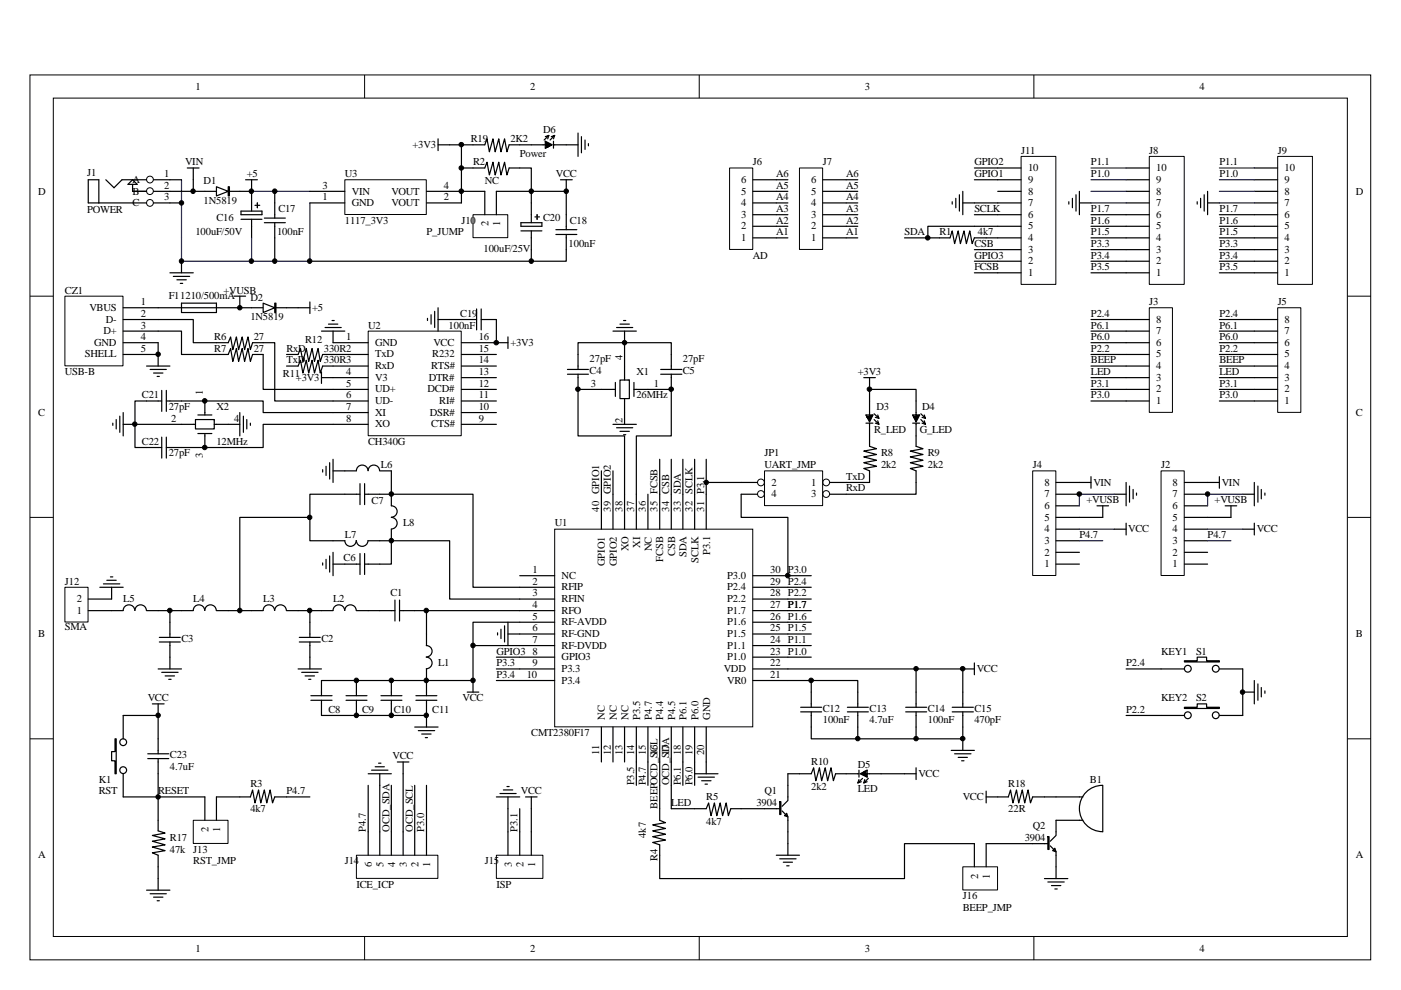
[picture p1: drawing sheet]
<svg xmlns="http://www.w3.org/2000/svg" width="297mm" height="210mm" viewBox="0 0 297 210" stroke-linecap="round" stroke-linejoin="round" font-family="sans-serif">
<g fill="none" stroke="#000" stroke-width=".21">
<path d="M6.3 15.9h284.3v187.6h-284.3zM77.3 15.9v4.9M148.3 15.9v4.9M219.2 15.9v4.9M11.3 20.8h274.4v177.8h-274.4zM6.3 62.8h5M285.7 62.8h5M6.3 109.7h5M285.7 109.7h5M6.3 156.6h5M285.7 156.6h5M77.3 198.6v5"/>
<path d="M148.3 198.6v5M219.2 198.6v5"/>
</g>
<path d="M117.6 112.2h42v41.9h-42z" fill="#fff"/>
<path d="M117.6 112.2h42v41.9h-42z" fill="none" stroke="#000" stroke-width=".21"/>
<g fill="none" stroke="#000" stroke-width=".25">
<path d="M120.3 78.3h4.5M120.3 79.3h4.5M122.6 78.3v-5.6h19.7v5.6M122.6 79.3v3.3M130 70.2h4.9M130.7 69.4h3.5M131.4 68.7h2M132.2 68h.5M132.4 70.2v10.4M140.1 78.3h4.5M140.1 79.3h4.5M142.3 79.3v3.3"/>
<path d="M68.4 99.6v.5M69.1 98.9v1.9M69.9 98.1v3.5M70.6 99.8h5M70.6 97.4v4.9M75.6 99.8a1.23 1.23 0 0 1 1.2-1.2 1.23 1.23 0 0 1 1.2 1.2M78.1 99.8a1.21 1.21 0 0 1 1.2-1.2 1.21 1.21 0 0 1 1.2 1.2M80.5 99.8h2.5v7.4a1.21 1.21 0 0 1 1.2 1.3 1.21 1.21 0 0 1-1.2 1.2M130 90h4.9M130.5 82.6h-7.9v9.8h9.8v19.8M130.5 81.1v2.9M130.7 90.7h3.5"/>
<path d="M131.4 80.6h2v3.9h-2zM131.4 91.5h2M132.2 92.2h.5M132.4 84.5v5.5M134.4 82.6h7.9v9.8h-7.4v19.8M134.4 81.1v2.9M139.9 97.4v14.8M142.3 97.4v14.8M65.7 109.7h-14.9v19.8M68.4 119.4v.4M69.1 118.6v2M69.9 117.9v3.4"/>
<path d="M70.6 119.6h5.7M70.6 117.1v5M73.1 114.6a1.21 1.21 0 0 0 1.2 1.2 1.21 1.21 0 0 0 1.2-1.2M75.6 114.6a1.23 1.23 0 0 0 1.2 1.2 1.23 1.23 0 0 0 1.2-1.2M76.3 104.8h-10.6v9.9h7.4M76.3 102.5v4.5M76.3 117.4v4.4M77.3 104.8h23v19.7h17.3M77.3 102.5v4.5M77.3 117.4v4.4M78.1 114.7h4.9M83 109.7a1.23 1.23 0 0 1 1.2 1.2 1.23 1.23 0 0 1-1.2 1.3"/>
<path d="M83 114.7v4.9h-5.7M83 114.7h12.3v12.3h22.3M83 112.2v2.5M127.5 104.8v7.4M130 104.8v7.4M137.4 104.8v7.4M144.8 104.8v7.4M147.3 104.8v7.4M149.7 104.8v7.4M23.7 129.5h2.4M26.1 129.4a1.23 1.23 0 0 1 1.2-1.2 1.23 1.23 0 0 1 1.3 1.2M28.6 129.4a1.21 1.21 0 0 1 1.2-1.2 1.21 1.21 0 0 1 1.2 1.2"/>
<path d="M31.1 129.5h9.9M33.8 135.1h4.4M33.8 136.1h4.4M36 129.5v5.6M36 136.1v5.7M41 129.4a1.21 1.21 0 0 1 1.2-1.2 1.21 1.21 0 0 1 1.2 1.2 1.23 1.23 0 0 1 1.2-1.2 1.23 1.23 0 0 1 1.2 1.2M45.9 129.5h9.9M55.8 129.4a1.21 1.21 0 0 1 1.2-1.2 1.21 1.21 0 0 1 1.2 1.2M58.3 129.4a1.23 1.23 0 0 1 1.2-1.2 1.23 1.23 0 0 1 1.2 1.2M60.7 129.5h9.9M63.5 135.1h4.4M63.5 136.1h4.4"/>
<path d="M65.7 129.5v5.6M65.7 136.1v5.7M70.6 129.4a1.23 1.23 0 0 1 1.2-1.2 1.23 1.23 0 0 1 1.3 1.2 1.23 1.23 0 0 1 1.2-1.2 1.23 1.23 0 0 1 1.2 1.2M75.6 129.5h8.1M83.7 127.2v4.5M84.7 129.5h32.9M84.7 127.2v4.5M90.4 136.9a1.21 1.21 0 0 1 1.2 1.2 1.21 1.21 0 0 1-1.2 1.2M90.4 139.3a1.23 1.23 0 0 1 1.2 1.3 1.23 1.23 0 0 1-1.2 1.2M90.4 129.5v7.4M100.3 136.9v7.4h-32.1v3.2M105.5 134.2v.4"/>
<path d="M106.2 133.4v2M107 132.7v3.4M107.7 134.4h9.9M107.7 131.9v5M110.2 122.1h7.4M110.2 139.3h7.4M117.6 131.9h-17.3v5h17.3M159.6 122.1h7.4M159.6 124.5h7.4M159.6 127h7.4M159.6 129.5h7.4M159.6 131.9h7.4"/>
<path d="M159.6 134.4h7.4M159.6 136.9h7.4M159.6 139.3h7.4M33.5 141.8h5M34.3 142.6h3.5M35 143.3h2M35.8 144h.5M63.2 141.8h5M64 142.6h3.4M64.7 143.3h2M65.4 144h.5M65.9 148.5h4.5"/>
<path d="M65.9 147.5h4.5M68.2 148.5v3.2h22.2M73.4 148.5h4.4M73.4 147.5h4.4M75.6 144.3v3.2M75.6 148.5v3.2M80.8 148.5h4.4M80.8 147.5h4.4M83 144.3v3.2M83 148.5v3.2M87.9 154.1h5M88.2 148.5h4.4"/>
<path d="M88.2 147.5h4.4M88.7 154.9h3.5M89.4 155.6h2M90.2 156.4h.4M90.4 141.8v5.7M90.4 148.5v5.6M99.1 146.7h2.4M100.3 144.3v2.4M105.2 141.8h12.4M110.2 144.3h7.4M127.5 154.1v7.5M130 154.1v7.5"/>
<path d="M132.4 154.1v7.5M134.9 154.1v12.4M137.4 154.1v7.5M139.9 154.1v7.5M142.3 154.1v7.5M144.8 154.1v7.5M147.3 154.1v7.5M149.7 154.1v10M159.6 144.3h22.3v5.7M159.6 141.8h44.5v8.2M169.8 150.9h4.4M169.8 150h4.4"/>
<path d="M172 150.9v5.7h32.1v-5.7M172 144.3v5.7M179.7 150.9h4.4M179.7 150h4.4M181.9 150.9v5.7M192 150.9h4.5M192 150h4.5M194.2 141.8v8.2M194.2 150.9v5.7M201.7 159.1h4.9M201.9 150.9h4.5M201.9 150h4.5"/>
<path d="M202.4 159.8h3.5M204.1 141.8h2.5M204.1 156.6v2.5M206.6 140.6v2.5M147.3 164.1h4.9M148 164.8h3.5M148.8 165.5h1.9M149.5 166.3h.5M203.2 160.6h1.9M203.9 161.3h.5"/>
</g>
<path d="M78.1 70.2h19.7v22.2h-19.7z" fill="#fff"/>
<path d="M78.1 70.2h19.7v22.2h-19.7z" fill="none" stroke="#000" stroke-width=".21"/>
<g fill="none" stroke="#000" stroke-width=".25">
<path d="M70.6 72.7h7.5M70.6 75.2h7.5M70.6 77.6h7.5M97.8 72.7h7.4M97.8 75.2h7.4M97.8 77.6h7.4M23.9 89.7v.5M24.6 89v1.9M25.4 88.2v3.5M26.1 90h15.3M26.1 87.5v4.9M34.3 85h-5.7v9.9h5.7"/>
<path d="M34.3 82.8v4.4M34.3 92.7v4.4M35.3 85h20.5v2.5h22.3M35.3 82.8v4.4M35.3 92.7v4.4M41.4 89h4v1.9h-4zM42 88h2.9M42 91.9h2.9M43.4 85v3M43.4 91.9v3M45.4 90h5.4M50.8 87.5v4.9"/>
<path d="M51.6 88.2v3.5M52.3 89v1.9M53.1 89.7v.5M70.6 80.1h7.5M70.6 82.6h7.5M70.6 85h7.5M78.1 90h-22.3v4.9h-20.5M97.8 80.1h7.4M97.8 82.6h7.4M97.8 85h7.4M97.8 87.5h7.4M97.8 90h7.4"/>
</g>
<path d="M13.8 62.8h12.3v14.8h-12.3z" fill="#fff"/>
<path d="M13.8 62.8h12.3v14.8h-12.3z" fill="none" stroke="#000" stroke-width=".21"/>
<g fill="none" stroke="#000" stroke-width=".25">
<path d="M26.1 67.7h14.9v5h7.4l.5-1.3 .5 2.7 .7-2.7 .5 2.7 .8-2.7 .5 2.7 .7-2.7 .5 2.7 .5-1.4h4.7v12.3h12.3M26.1 70.2h12.4v5h9.9l.5-1.3 .5 2.7 .7-2.7 .5 2.7 .8-2.7 .5 2.7 .7-2.7 .5 2.7 .5-1.4h2.2v7.4h14.8M26.1 65.2h24.7M26.1 72.7h7.4v4.9M26.1 75.2h7.4M31.1 77.6h4.9M31.8 78.3h3.5M32.6 79.1h1.9M33.3 79.8h.5M38.5 64.3h7.4v2h-7.4zM63.2 65.2h2.5M65.7 64v2.5"/>
<path d="M68.2 70.2h4.9M68.9 69.4h3.4M69.6 68.7h2M70.4 68h.5M70.6 70.2v2.5M90.6 67.5v.5M91.4 66.7v2M92.2 66v3.4M92.9 67.7h2.4M92.9 65.2v5M97.8 67.7h3.2M101 65.5v4.4"/>
<path d="M102 67.7h3.2M102 65.5v4.4M179.4 102.3h5M26.1 151.7v4.9M26.1 164.1v4.9"/>
</g>
<path d="M24.4 156.6h.2v7.5h-.2v-2.8h-.7v-1.9h.7z" fill-rule="evenodd" fill="#fff" stroke="#000" stroke-width=".25"/>
<g fill="none" stroke="#000" stroke-width=".25">
<path d="M26.1 151.7h7.4v8.1M31.3 159.8h4.5M32.3 149.2h2.5M33.5 149.2v2.5M31.3 160.8h4.5M33.5 169v7.2l1.5 .4-2.7 .5 2.7 .8-2.7 .5 2.7 .7-2.7 .5 2.7 .8-2.7 .4 1.2 .5v7.4M33.5 160.8v8.2h-7.4M137.4 161.6v4.9M31.1 188.7h4.9M31.8 189.5h3.5M32.6 190.2h1.9M33.3 191h.5"/>
<circle cx="26.1" cy="157.4" r=".72"/>
<circle cx="26.1" cy="163.3" r=".72"/>
</g>
<path d="M75.6 181.4h17.2v4.8h-17.2z" fill="#fff"/>
<path d="M75.6 181.3h17.2v4.9h-17.2z" fill="none" stroke="#000" stroke-width=".21"/>
<g fill="none" stroke="#000" stroke-width=".25">
<path d="M33.5 169h9.9M50.8 169h2.3l.5-1.5 .5 2.7 .7-2.7 .5 2.7 .7-2.7 .6 2.7 .7-2.7 .5 2.7 .5-1.2h2.4M78.1 166.5v14.8M78.1 164.1h4.9M78.8 163.3h3.5M79.5 162.6h2M80.3 161.8h.5M80.5 164.1v17.2M83 166.5v14.8M84.2 161.6h2.5M85.5 161.6v19.7M87.9 166.5v14.8"/>
<path d="M90.4 176.4v4.9M139.9 161.6v12.3l1.2 .5-2.7 .5 2.7 .8-2.7 .5 2.7 .7-2.7 .5 2.7 .7-2.7 .5 1.5 .5v2.2M142.3 161.6v9.9M147.3 171.5h2.4l.5-1.3 .5 2.7 .8-2.7 .5 2.7 .7-2.7 .5 2.7 .8-2.7 .4 2.7 .5-1.4h2.2"/>
</g>
<path d="M243.7 65.3h4.9v22.1h-4.9z" fill="#fff"/>
<path d="M243.7 65.2h4.9v22.2h-4.9z" fill="none" stroke="#000" stroke-width=".21"/>
<path d="M238.8 77.6h4.9M238.8 75.2h4.9M238.8 72.7h4.9M238.8 70.2h4.9M238.8 67.7h4.9M238.8 85h4.9M238.8 82.6h4.9M238.8 80.1h4.9" fill="none" stroke="#000" stroke-width=".25"/>
<path d="M243.7 33.2h7.4v27.1h-7.4z" fill="#fff"/>
<path d="M243.7 33.2h7.4v27.1h-7.4z" fill="none" stroke="#000" stroke-width=".21"/>
<g fill="none" stroke="#000" stroke-width=".25">
<path d="M238.8 38.1h4.9M238.8 35.6h4.9M226.6 42.8v.5M227.4 42.1v1.9M228.1 41.3v3.5M228.9 43h2.4M228.9 40.6v4.9M238.8 57.8h4.9M238.8 55.4h4.9M238.8 52.9h4.9M238.8 50.4h4.9M238.8 48h4.9"/>
<path d="M238.8 45.5h4.9M238.8 43h4.9M238.8 40.6h4.9"/>
</g>
<path d="M231.3 38.1h7.5M231.3 35.6h7.5M231.3 43h7.5M231.3 40.6h7.5" fill="none" stroke="#000080" stroke-width=".25"/>
<path d="M246.2 99.9h4.9v22.1h-4.9z" fill="#fff"/>
<g fill="none" stroke="#000" stroke-width=".21">
<path d="M246.2 99.8h4.9v22.2h-4.9z"/>
<circle cx="31.8" cy="38.1" r=".72"/>
<circle cx="31.8" cy="40.5" r=".72"/>
<circle cx="31.8" cy="43" r=".72"/>
</g>
<g fill="none" stroke="#000" stroke-width=".25">
<path d="M22.4 38.1l1.8 1.7 1.7-1.7h5.2M27.1 39.1l1-1 1 1zM28.1 39.1v1.5h3M32.6 38.1h3.4M21 43v-4.9h-2.3v4.9h12.4M32.6 40.6h3.4M32.6 43h3.4M41 40.6h12.3M251.1 119.6h4.9M251.1 117.1h4.9M251.1 114.7h4.9M251.1 112.2h4.9"/>
<path d="M251.1 109.7h4.9M251.1 107.2h4.9M251.1 104.8h4.9M251.1 102.3h7.4M258.5 101.1v2.4M263.5 104.8h2.4M265.9 102.3v4.9M266.7 103.1v3.4M267.4 103.8v2M268.2 104.5v.5"/>
</g>
<path d="M256 114.7h5M256 112.2h7.5M263.5 104.8h-7.5v2.4" fill="none" stroke="#000080" stroke-width=".25"/>
<g fill="#fff" stroke="#000" stroke-width=".25">
<path d="M48.4 39.6h.2v1.9h-.2z" fill-rule="evenodd"/>
<path d="M45.9 39.6l2.5 1-2.5 .9z" fill-rule="evenodd"/>
</g>
<path d="M38.5 38.1v17.3h14.8M53.3 50.4v5M53.3 40.6h12.4M65.7 43v12.4h-12.4" fill="none" stroke="#000080" stroke-width=".25"/>
<g fill="none" stroke="#000" stroke-width=".25">
<path d="M36 38.1h2.5M36 40.6h5M36 43h2.5M51.1 44.8h4.4v.7h-4.4zM51.1 46.5h4.4M53.3 40.6v4.2M53.3 46.5v3.9M54.1 43.5h1M54.6 43v1M110.4 47.2h4.5v.8h-4.5zM110.4 49h4.5M112.6 43v4.2"/>
<path d="M112.6 49v3.9M113.4 46h1M113.9 45.5v1"/>
</g>
<path d="M73.2 38.2h17.2v7.3h-17.2z" fill="#fff"/>
<path d="M73.1 38.1h17.3v7.4h-17.3z" fill="none" stroke="#000" stroke-width=".21"/>
<path d="M65.7 43h7.4M65.7 40.6h7.4M90.4 43h7.4M90.4 40.6h7.4M50.8 65.2h12.4" fill="none" stroke="#000" stroke-width=".25"/>
<g fill="#fff" stroke="#000" stroke-width=".25">
<path d="M58.3 64.3h.2v2h-.2z" fill-rule="evenodd"/>
<path d="M55.8 64.3l2.5 .9-2.5 1.1z" fill-rule="evenodd"/>
</g>
<g fill="none" stroke="#000" stroke-width=".25">
<path d="M52.1 38.1h2.5M53.3 38.1v2.5M36 57.8h5M36.7 58.6h3.5M37.5 59.3h2M38.5 55.4v2.4M56 47.2h4.5M56 46.2h4.5M58.3 40.6v5.6M58.3 47.2v8.2M199.2 50.4h2.2l.5-1.4 .5 2.7 .8-2.7 .4 2.7 .8-2.7 .5 2.7 .7-2.7 .5 2.7 .5-1.3h2.5M231.3 57.8h7.5"/>
<path d="M231.3 45.5h7.5M231.3 48h7.5M231.3 50.4h7.5M231.3 52.9h7.5M231.3 55.4h7.5M38.2 60.1h.5M95.3 67.7h2.5M231.3 67.7h7.5M231.3 70.2h7.5M231.3 72.7h7.5M231.3 75.2h7.5M231.3 77.6h7.5"/>
<path d="M127.5 99.8v5M130 99.8v5M144.8 97.4v7.4M147.3 97.4v7.4M231.3 85h7.5M231.3 82.6h7.5M231.3 80.1h7.5M105.2 139.3h5M167 124.5h5M167 127h5M167 139.3h5M167 136.9h5"/>
<path d="M167 129.5h5M167 131.9h5M167 134.4h5M105.2 144.3h5M142.3 171.5h5M144.8 161.6v4.9M147.3 161.6v4.9M167 164.1h5l.5-1.3 .5 2.7 .7-2.7 .5 2.7 .8-2.7 .5 2.7 .7-2.7 .5 2.7 .5-1.4h4.9M167 178.9v2.4M182.1 163.3v1.5M182.1 165.3l-.2 .7M182.4 164.1l1.5-.8v1.5z"/>
<path d="M182.9 165l-1 1 .7-.3M183.3 165.3l-.2 .7M183.6 163.5v1M183.6 164.1l.3 .7M183.9 163.3l-1.3 .8 1 .4-.3-1-.4 .6 .4-.6v.8l-.4-.2 .4-.3-.2 .3M183.9 164.1h10.3M184.1 165l-1 1 .8-.3M194.2 162.8v2.5M139.9 181.3v5h17.2M164.6 181.3h4.9M165.3 182.1h3.5M166.1 182.8h1.9"/>
<path d="M166.8 183.6h.5"/>
</g>
<path d="M270.9 33.2h7.4v27.1h-7.4z" fill="#fff"/>
<path d="M270.9 33.2h7.4v27.1h-7.4z" fill="none" stroke="#000" stroke-width=".21"/>
<g fill="none" stroke="#000" stroke-width=".25">
<path d="M265.9 38.1h5M265.9 35.6h5M253.8 42.8v.5M254.6 42.1v1.9M255.3 41.3v3.5M256 43h2.5M256 40.6v4.9M258.5 57.8h12.4M258.5 55.4h12.4M258.5 52.9h12.4M258.5 50.4h12.4M258.5 48h12.4"/>
<path d="M258.5 45.5h12.4M265.9 43h5M265.9 40.6h5"/>
</g>
<path d="M258.5 38.1h7.4M258.5 35.6h7.4M258.5 43h7.4M258.5 40.6h7.4" fill="none" stroke="#000080" stroke-width=".25"/>
<path d="M270.9 65.3h4.9v22.1h-4.9z" fill="#fff"/>
<path d="M270.9 65.2h4.9v22.2h-4.9z" fill="none" stroke="#000" stroke-width=".21"/>
<path d="M258.5 77.6h12.4M258.5 75.2h12.4M258.5 72.7h12.4M258.5 70.2h12.4M258.5 67.7h12.4M258.5 85h12.4M258.5 82.6h12.4M258.5 80.1h12.4" fill="none" stroke="#000" stroke-width=".25"/>
<path d="M219 99.9h4.9v22.1h-4.9z" fill="#fff"/>
<path d="M218.9 99.8h5v22.2h-5z" fill="none" stroke="#000" stroke-width=".21"/>
<g fill="none" stroke="#000" stroke-width=".25">
<path d="M39.7 35.6h2.5M41 35.6v5M118.8 38.1h2.5M120.1 38.1v2.5M49.6 62.8h2.5M50.8 62.8v2.4M223.9 119.6h5M223.9 117.1h5M223.9 114.7h5M223.9 112.2h5M223.9 107.2h5M223.9 104.8h5"/>
<path d="M223.9 102.3h7.4M231.3 101.1v2.4M232.6 107.2h2.4M233.8 107.2v2.5h-9.9M236.3 112.2h2.5M236.3 104.8h2.5M238.8 102.3v4.9M238.8 110.9v2.5M239.5 103.1v3.4M240.2 103.8v2M241 104.5v.5M259.8 107.2h2.4"/>
<path d="M261 107.2v2.5h-5M263.5 112.2h2.4M265.9 110.9v2.5"/>
</g>
<path d="M228.9 114.7h4.9M228.9 112.2h7.4M236.3 104.8h-7.4v2.4" fill="none" stroke="#000080" stroke-width=".25"/>
<path d="M216.5 33.2h7.4v27.1h-7.4z" fill="#fff"/>
<path d="M216.5 33.2h7.4v27.1h-7.4z" fill="none" stroke="#000" stroke-width=".21"/>
<g fill="none" stroke="#000" stroke-width=".25">
<path d="M211.5 38.1h5M211.5 35.6h5M211.5 57.8h5M211.5 55.4h5M211.5 52.9h5M211.5 50.4h5M211.5 48h5M211.5 45.5h5M211.5 43h5M211.5 40.6h5M149.7 97.4v7.4M167 122.1h5"/>
<path d="M90.4 166.5v9.9"/>
</g>
<path d="M41 174h7.3v4.8h-7.3z" fill="#fff"/>
<path d="M41 173.9h7.3v4.9h-7.3z" fill="none" stroke="#000" stroke-width=".21"/>
<g fill="none" stroke="#000" stroke-width=".25">
<path d="M206.6 35.6h4.9M206.6 38.1h4.9M112.6 52.9v2.5h-46.9M112.6 40.6v2.4M120.1 52.9v2.5h-7.5M120.1 40.6v4.9M191.8 50.4h4.9M201.9 42.8v.5M202.6 42.1v1.9M203.4 41.3v3.5M204.1 40.6v4.9M204.1 43h7.4"/>
<path d="M206.6 45.5h4.9M206.6 52.9h4.9M206.6 55.4h4.9M206.6 57.8h4.9M209.1 50.4h2.4M211.5 48h-14.8v2.4h2.5M105.2 67.7v5M183.6 88h1.5l-.7 1.5zM183.6 88l.8 1.2 .5-1-1 .3 .5 .5-.5-.5h.7l-.2 .5-.3-.5 .3 .2M183.6 89.7h1.5M183.9 88.2h1M184.4 89.7v4.9l1.4 .5-2.7 .5 2.7 .8-2.7 .5 2.7 .7-2.7 .5 2.7 .8-2.7 .4 1.3 .5v2.5"/>
<path d="M184.4 88v-5.4h9.8v5.4M185.1 88l-.7 .2M185.3 87.7l1.1 1-.3-.7M185.3 89l1.1 1-.3-.8M185.6 88.5l.8 .2M185.6 89.7l.8 .3M193.5 88h1.5l-.8 1.5zM193.5 88l.7 1.2 .5-1-.9 .3 .4 .5-.4-.5h.7l-.3 .5-.2-.5 .2 .2M193.5 89.7h1.5M193.8 88.2h.9M194.2 89.7v4.9l1.5 .5-2.7 .5 2.7 .8-2.7 .5 2.7 .7-2.7 .5 2.7 .8-2.7 .4 1.2 .5v5h-14.8M195 88l-.8 .2"/>
<path d="M195.2 87.7l1 1-.2-.7M195.2 89l1 1-.2-.8M195.5 88.5l.7 .2M195.5 89.7l.7 .3M43.4 169v4.9M50.8 169h-4.9v4.9M60.7 169h5"/>
</g>
<g fill="#000" stroke="#000" stroke-width=".21">
<circle cx="38.5" cy="43" r=".47"/>
<circle cx="53.3" cy="55.4" r=".48"/>
<circle cx="58.2" cy="40.5" r=".48"/>
<circle cx="58.2" cy="55.4" r=".48"/>
</g>
<path d="M105.3 181.4h9.8v4.8h-9.8z" fill="#fff"/>
<path d="M105.2 181.3h9.9v4.9h-9.9z" fill="none" stroke="#000" stroke-width=".21"/>
<g fill="none" stroke="#000" stroke-width=".25">
<path d="M92.9 29.4v2.5M92.9 30.7h2.4M112.6 40.6h7.5M68.2 78.8v2.5M105.2 72.7h2.5M107.7 71.4v2.5M68.2 80.1h2.4M105.2 169h5M106 168.2h3.4M106.7 167.5h2M107.5 166.8h.4M107.7 169v12.3"/>
<path d="M110.2 171.5v9.8M111.4 169h2.5M112.6 169v12.3"/>
</g>
<path d="M100.3 45.6h7.4v4.8h-7.4z" fill="#fff"/>
<path d="M100.3 45.5h7.4v4.9h-7.4z" fill="none" stroke="#000" stroke-width=".21"/>
<path d="M97.8 43v-7.4h5l.5-1.2 .5 2.7 .7-2.7 .5 2.7 .7-2.7 .5 2.7 .8-2.7 .5 2.7 .4-1.5h4.7v5h-7.4v4.9M97.8 40.6h5v4.9" fill="none" stroke="#000" stroke-width=".25"/>
<g fill="#000" stroke="#000" stroke-width=".21">
<circle cx="65.6" cy="55.4" r=".48"/>
<circle cx="112.6" cy="55.4" r=".48"/>
<circle cx="112.6" cy="40.5" r=".48"/>
</g>
<path d="M162.1 99.9h12.3v7.3h-12.3z" fill="#fff"/>
<g fill="none" stroke="#000" stroke-width=".21">
<path d="M162.1 99.8h12.3v7.4h-12.3z"/>
<circle cx="161.3" cy="104.7" r=".72"/>
<circle cx="161.3" cy="102.3" r=".72"/>
<circle cx="175.2" cy="104.7" r=".72"/>
<circle cx="175.2" cy="102.3" r=".72"/>
</g>
<path d="M183.1 80.1h2.5M184.4 80.1v2.5M149.7 102.3h10.9M160.6 104.8h-3.5v4.9h9.9v12.4M175.9 102.3h3.5M175.9 104.8h3.5" fill="none" stroke="#000" stroke-width=".25"/>
<path d="M13.8 124.6h4.9v7.3h-4.9z" fill="#fff"/>
<path d="M13.8 124.5h4.9v7.4h-4.9z" fill="none" stroke="#000" stroke-width=".21"/>
<path d="M18.7 129.5h5M21.2 124.5h4.9M21.9 123.8h3.5M22.6 123h2M23.4 122.3h.5M23.7 124.5v2.5h-5" fill="none" stroke="#000" stroke-width=".25"/>
<g fill="#000" stroke="#000" stroke-width=".21">
<circle cx="65.7" cy="109.7" r=".47"/>
<circle cx="149.7" cy="102.3" r=".47"/>
<circle cx="36" cy="129.4" r=".49"/>
<circle cx="50.8" cy="129.4" r=".48"/>
<circle cx="65.6" cy="129.4" r=".48"/>
<circle cx="90.4" cy="129.4" r=".48"/>
<circle cx="100.3" cy="136.9" r=".48"/>
<circle cx="172" cy="144.3" r=".49"/>
<circle cx="181.9" cy="156.6" r=".47"/>
<circle cx="194.2" cy="156.6" r=".47"/>
<circle cx="194.2" cy="141.8" r=".47"/>
<circle cx="33.5" cy="169" r=".47"/>
</g>
<path d="M154.7 35.7h4.9v17.2h-4.9z" fill="#fff"/>
<path d="M154.7 35.6h4.9v17.3h-4.9z" fill="none" stroke="#000" stroke-width=".21"/>
<path d="M159.6 38.1h5M159.6 50.4h5M159.6 48h5M159.6 45.5h5M159.6 43h5M159.6 40.6h5" fill="none" stroke="#000" stroke-width=".25"/>
<path d="M169.5 35.7h4.9v17.2h-4.9z" fill="#fff"/>
<path d="M169.5 35.6h4.9v17.3h-4.9z" fill="none" stroke="#000" stroke-width=".21"/>
<g fill="none" stroke="#000" stroke-width=".25">
<path d="M164.6 38.1h2.4M174.5 38.1h7.4M164.6 50.4h2.4M164.6 48h2.4M164.6 45.5h2.4M164.6 43h2.4M164.6 40.6h2.4M174.5 50.4h7.4M174.5 48h7.4M174.5 45.5h7.4M174.5 43h7.4M174.5 40.6h7.4"/>
<path d="M218.9 178.9h2.5M223.9 173.9v2.5M223.9 181.3v2.5"/>
</g>
<circle cx="196.7" cy="50.4" r=".48" fill="#000" stroke="#000" stroke-width=".21"/>
<path d="M223.6 179.8l.3 .8-.7-.2z" fill-rule="evenodd" fill="#fff" stroke="#000" stroke-width=".25"/>
<g fill="none" stroke="#000" stroke-width=".25">
<path d="M209.1 169h4.7l.4-1.5 .6 2.7 .7-2.7 .5 2.7 .7-2.7 .6 2.7 .7-2.7 .5 2.7 .4-1.2h10.7M209.1 167.7v2.5M221.4 178.9h.8M222.2 177.4h.2v2.7h-.2zM222.7 179.3l1.2 1.3v.7M223.9 176.4v.7l-1.2 1.3M223.9 173.9h5.7M233.8 166.5a4.9 4.9 0 0 0-4.9 4.9 4.9 4.9 0 0 0 4.9 4.9M233.8 166.5v9.9M221.4 186.3h5M222.2 187h3.4M222.9 187.8h2"/>
<path d="M223.6 188.5h.6M223.9 183.8v2.5"/>
</g>
<path d="M204.2 183.8h7.3v4.9h-7.3z" fill="#fff"/>
<path d="M204.1 183.8h7.4v4.9h-7.4z" fill="none" stroke="#000" stroke-width=".21"/>
<path d="M162.1 171.5h2.5M167 166.5v2.5M167 173.9v2.5M218.9 178.9h-9.8v4.9M206.6 183.8v-4.9h-14.8v7.4h-34.7" fill="none" stroke="#000" stroke-width=".25"/>
<path d="M166.8 172.4l.2 .8-.7-.3z" fill-rule="evenodd" fill="#fff" stroke="#000" stroke-width=".25"/>
<g fill="none" stroke="#000" stroke-width=".25">
<path d="M117.9 49.7h4.4M117.9 48.7h4.4M120.1 45.5v3.2M120.1 49.7v3.2M246.2 141.8h4.9M258.5 141.8h5M157.1 171.5h5M164.6 171.5h.7M165.3 170h.3v2.7h-.3zM165.8 171.9l1.2 1.3v.7M167 169v.7l-1.2 1.3M167 164.1v2.4"/>
<path d="M167 176.4v2.5"/>
</g>
<path d="M251.1 140.1h2.7v-.8h2v.8h2.7v.2h-7.4z" fill-rule="evenodd" fill="#fff" stroke="#000" stroke-width=".25"/>
<g fill="none" stroke="#000" stroke-width=".25">
<path d="M246.2 151.7h4.9M258.5 151.7h5"/>
<circle cx="251.8" cy="141.8" r=".72"/>
<circle cx="257.8" cy="141.8" r=".72"/>
</g>
<path d="M251.1 150h2.7v-.8h2v.8h2.7v.2h-7.4z" fill-rule="evenodd" fill="#fff" stroke="#000" stroke-width=".25"/>
<g fill="none" stroke="#000" stroke-width=".25">
<path d="M95.3 30.7h7.5l.5-1.3 .5 2.8 .7-2.8 .5 2.8 .7-2.8 .5 2.8 .8-2.8 .5 2.8 .4-1.5h7.7M97.8 30.7v4.9M115.6 29.9l1.5 .8-1.5 .7zM115.6 29l.8-.3-1 1M115.6 29.9l.3 .8M115.9 30.2v1M116.4 30.7l-.3 .2 .5-.2-.5-.2v.7l.5-.5-.5 .5-.2-1 1 .5-1.3 .7M116.4 28.7l-.3 .7M116.9 29l.7-.3-1 1M117.3 30.7h5.3M117.3 29.9v1.5M117.6 28.7l-.3 .7"/>
<path d="M122.6 28.2v5M123.3 29v3.4M124 29.7v2M124.8 30.5v.4M60.7 75.2h2.5l.5-1.3 .5 2.7 .7-2.7 .5 2.7 .8-2.7 .5 2.7 .7-2.7 .5 2.7 .5-1.4h2.2M60.7 77.6h2.5l.5-1.2 .5 2.7 .7-2.7 .5 2.7 .8-2.7 .5 2.7 .7-2.7 .5 2.7 .5-1.5h2.2M238.8 151.7h7.4M238.8 141.8h7.4M263.5 141.8v9.9M263.5 146.7h2.4M265.9 144.3v4.9M266.7 145v3.5"/>
<path d="M267.4 145.8v2M268.2 146.5v.5"/>
<circle cx="251.8" cy="151.6" r=".72"/>
<circle cx="257.8" cy="151.6" r=".72"/>
</g>
<g fill="#000" stroke="#000" stroke-width=".21">
<circle cx="97.8" cy="30.7" r=".48"/>
<circle cx="97.8" cy="35.6" r=".48"/>
<circle cx="38.5" cy="55.4" r=".48"/>
<circle cx="40.9" cy="40.5" r=".48"/>
<circle cx="53.3" cy="40.5" r=".48"/>
<circle cx="97.8" cy="40.5" r=".49"/>
<circle cx="120" cy="40.5" r=".48"/>
<circle cx="33.5" cy="75.1" r=".47"/>
<circle cx="50.8" cy="65.2" r=".47"/>
<circle cx="105.2" cy="72.7" r=".48"/>
<circle cx="132.4" cy="72.7" r=".47"/>
<circle cx="28.6" cy="89.9" r=".47"/>
<circle cx="43.4" cy="85" r=".49"/>
<circle cx="43.4" cy="94.9" r=".48"/>
<circle cx="122.5" cy="82.5" r=".48"/>
<circle cx="142.3" cy="82.5" r=".48"/>
<circle cx="184.3" cy="82.5" r=".48"/>
<circle cx="83" cy="114.6" r=".48"/>
<circle cx="83" cy="104.7" r=".47"/>
<circle cx="228.8" cy="104.7" r=".48"/>
<circle cx="256" cy="104.7" r=".47"/>
<circle cx="167" cy="122" r=".49"/>
<circle cx="33.5" cy="151.7" r=".48"/>
<circle cx="75.6" cy="144.3" r=".48"/>
<circle cx="75.6" cy="151.7" r=".48"/>
<circle cx="83" cy="144.3" r=".48"/>
<circle cx="83" cy="151.7" r=".48"/>
<circle cx="90.4" cy="144.3" r=".48"/>
<circle cx="90.4" cy="151.7" r=".48"/>
<circle cx="100.3" cy="144.3" r=".48"/>
<circle cx="204.1" cy="141.8" r=".48"/>
<circle cx="204.1" cy="156.6" r=".48"/>
<circle cx="263.4" cy="146.7" r=".47"/>
</g>
<g font-size="2.2">
<text x="41.4" y="19">1</text>
<text x="112.4" y="19">2</text>
<text x="183.3" y="19">3</text>
<text x="254.3" y="19">4</text>
<text x="115.1" y="28.2">D6</text>
<text x="39.2" y="35.1">VIN</text>
<text x="87.5" y="31.3">+3V3</text>
<text x="99.8" y="30.1">R19</text>
<text x="100.3" y="35.1">R2</text>
<text x="108.2" y="30.1">2K2</text>
<text x="110.2" y="33.3">Power</text>
<text x="159.6" y="35.1">J6</text>
<text x="174.5" y="35.1">J7</text>
<text x="206.6" y="35.1">GPIO2</text>
<text x="216.5" y="32.6">J11</text>
<text x="231.3" y="35.1">P1.1</text>
<text x="243.7" y="32.6">J8</text>
<text x="258.5" y="35.1">P1.1</text>
<text x="270.9" y="32.6">J9</text>
<text x="8.1" y="41.2">D</text>
<text x="18.5" y="37.3">J1</text>
<text x="28.1" y="38.7">A</text>
<text x="28.1" y="41.2">B</text>
<text x="34.8" y="37.5">1</text>
<text x="34.8" y="40">2</text>
<text x="43.2" y="39">D1</text>
<text x="52.3" y="37.5">+5</text>
<text x="68.4" y="40">3</text>
<text x="73.1" y="37.5">U3</text>
<text x="74.6" y="41.2">VIN</text>
<text x="83" y="41.2">VOUT</text>
<text x="94.1" y="40">4</text>
<text x="102.8" y="39">NC</text>
<text x="117.9" y="37.5">VCC</text>
<text x="157.1" y="41.2">5</text>
<text x="157.1" y="38.7">6</text>
<text x="164.6" y="40">A5</text>
<text x="164.6" y="37.5">A6</text>
<text x="172" y="41.2">5</text>
<text x="172" y="38.7">6</text>
<text x="179.4" y="40">A5</text>
<text x="179.4" y="37.5">A6</text>
<text x="206.6" y="37.5">GPIO1</text>
<text x="218" y="41.2">8</text>
<text x="218" y="38.7">9</text>
<text x="218" y="36.3">10</text>
<text x="231.3" y="37.5">P1.0</text>
<text x="245.2" y="41.2">8</text>
<text x="245.2" y="38.7">9</text>
<text x="245.2" y="36.3">10</text>
<text x="258.5" y="37.5">P1.0</text>
<text x="272.4" y="41.2">8</text>
<text x="272.4" y="38.7">9</text>
<text x="272.4" y="36.3">10</text>
<text x="287.4" y="41.2">D</text>
<text x="18.5" y="45.2">POWER</text>
<text x="28.1" y="43.7">C</text>
<text x="34.8" y="42.5">3</text>
<text x="43.2" y="43.2">1N5819</text>
<text x="45.9" y="46.9">C16</text>
<text x="59" y="44.9">C17</text>
<text x="68.4" y="42.5">1</text>
<text x="73.1" y="47.4">1117_3V3</text>
<text x="74.6" y="43.7">GND</text>
<text x="83" y="43.7">VOUT</text>
<text x="94.1" y="42.5">2</text>
<text x="97.8" y="47.4">J10</text>
<text x="103.5" y="48" transform="rotate(-90 103.5 48)">2</text>
<text x="106" y="48" transform="rotate(-90 106 48)">1</text>
<text x="115.1" y="46.9">C20</text>
<text x="120.8" y="47.4">C18</text>
<text x="157.1" y="46.2">3</text>
<text x="157.1" y="43.7">4</text>
<text x="164.6" y="47.4">A2</text>
<text x="164.6" y="44.9">A3</text>
<text x="164.6" y="42.5">A4</text>
<text x="172" y="46.2">3</text>
<text x="172" y="43.7">4</text>
<text x="179.4" y="47.4">A2</text>
<text x="179.4" y="44.9">A3</text>
<text x="179.4" y="42.5">A4</text>
<text x="206.6" y="44.9">SCLK</text>
<text x="218" y="46.2">6</text>
<text x="218" y="43.7">7</text>
<text x="231.3" y="44.9">P1.7</text>
<text x="231.3" y="47.4">P1.6</text>
<text x="245.2" y="46.2">6</text>
<text x="245.2" y="43.7">7</text>
<text x="258.5" y="44.9">P1.7</text>
<text x="258.5" y="47.4">P1.6</text>
<text x="272.4" y="46.2">6</text>
<text x="272.4" y="43.7">7</text>
<text x="41.4" y="49.9">100uF/50V</text>
<text x="58.8" y="49.9">100nF</text>
<text x="90.4" y="49.9">P_JUMP</text>
<text x="102.5" y="53.4">100uF/25V</text>
<text x="120.6" y="52.3">100nF</text>
<text x="157.1" y="51.1">1</text>
<text x="157.1" y="48.7">2</text>
<text x="164.6" y="49.9">A1</text>
<text x="172" y="51.1">1</text>
<text x="172" y="48.7">2</text>
<text x="179.4" y="49.9">A1</text>
<text x="191.8" y="49.9">SDA</text>
<text x="199.2" y="49.9">R1</text>
<text x="206.6" y="52.3">CSB</text>
<text x="207.3" y="49.9">4k7</text>
<text x="218" y="53.6">3</text>
<text x="218" y="51.1">4</text>
<text x="218" y="48.7">5</text>
<text x="231.3" y="49.9">P1.5</text>
<text x="231.3" y="52.3">P3.3</text>
<text x="245.2" y="53.6">3</text>
<text x="245.2" y="51.1">4</text>
<text x="245.2" y="48.7">5</text>
<text x="258.5" y="49.9">P1.5</text>
<text x="258.5" y="52.3">P3.3</text>
<text x="272.4" y="53.6">3</text>
<text x="272.4" y="51.1">4</text>
<text x="272.4" y="48.7">5</text>
<text x="159.6" y="54.8">AD</text>
<text x="206.6" y="57.3">FCSB</text>
<text x="206.6" y="54.8">GPIO3</text>
<text x="218" y="58.5">1</text>
<text x="218" y="56.1">2</text>
<text x="231.3" y="54.8">P3.4</text>
<text x="231.3" y="57.3">P3.5</text>
<text x="245.2" y="58.5">1</text>
<text x="245.2" y="56.1">2</text>
<text x="258.5" y="57.3">P3.5</text>
<text x="258.5" y="54.8">P3.4</text>
<text x="272.4" y="58.5">1</text>
<text x="272.4" y="56.1">2</text>
<text x="13.8" y="62.2">CZ1</text>
<text x="19" y="65.9">VBUS</text>
<text x="29.8" y="64.7">1</text>
<text x="35.8" y="63.5">F11210/500mA</text>
<text x="47.4" y="62.2">+VUSB</text>
<text x="53.1" y="63.7">D2</text>
<text x="66.2" y="65.9">+5</text>
<text x="243.7" y="64.7">J3</text>
<text x="270.9" y="64.7">J5</text>
<text x="21.9" y="70.9">D+</text>
<text x="22.4" y="68.4">D-</text>
<text x="29.8" y="67.2">2</text>
<text x="29.8" y="69.7">3</text>
<text x="53.1" y="67.9">1N5819</text>
<text x="78.1" y="69.7">U2</text>
<text x="95.1" y="69.7">100nF</text>
<text x="97.6" y="67.2">C19</text>
<text x="231.3" y="69.7">P6.1</text>
<text x="231.3" y="67.2">P2.4</text>
<text x="245.2" y="70.9">7</text>
<text x="245.2" y="68.4">8</text>
<text x="258.5" y="69.7">P6.1</text>
<text x="258.5" y="67.2">P2.4</text>
<text x="272.4" y="70.9">7</text>
<text x="272.4" y="68.4">8</text>
<text x="18" y="75.8">SHELL</text>
<text x="19.9" y="73.3">GND</text>
<text x="29.8" y="72.1">4</text>
<text x="29.8" y="74.6">5</text>
<text x="45.4" y="72.1">R6</text>
<text x="45.4" y="74.6">R7</text>
<text x="53.8" y="72.1">27</text>
<text x="53.8" y="74.6">27</text>
<text x="60.7" y="77.1">TxD</text>
<text x="60.7" y="74.6">RxD</text>
<text x="64.7" y="72.8">R12</text>
<text x="68.7" y="74.6">330R2</text>
<text x="68.7" y="77.1">330R3</text>
<text x="73.4" y="72.1">1</text>
<text x="79.5" y="73.3">GND</text>
<text x="79.5" y="75.8">TxD</text>
<text x="91.7" y="75.8">R232</text>
<text x="91.9" y="73.3">VCC</text>
<text x="101.5" y="77.1">14</text>
<text x="101.5" y="74.6">15</text>
<text x="101.5" y="72.1">16</text>
<text x="108.2" y="73.3">+3V3</text>
<text x="125" y="76.8">27pF</text>
<text x="132" y="76.4" transform="rotate(-90 132 76.4)">4</text>
<text x="144.8" y="76.8">27pF</text>
<text x="231.3" y="72.1">P6.0</text>
<text x="231.3" y="77.1">BEEP</text>
<text x="231.3" y="74.6">P2.2</text>
<text x="245.2" y="75.8">5</text>
<text x="245.2" y="73.3">6</text>
<text x="258.5" y="72.1">P6.0</text>
<text x="258.5" y="77.1">BEEP</text>
<text x="258.5" y="74.6">P2.2</text>
<text x="272.4" y="75.8">5</text>
<text x="272.4" y="73.3">6</text>
<text x="13.8" y="79.5">USB-B</text>
<text x="43" y="83.8" transform="rotate(-90 43 83.8)">1</text>
<text x="60" y="80">R11</text>
<text x="62.7" y="80.7">+3V3</text>
<text x="73.4" y="79.5">4</text>
<text x="73.4" y="82">5</text>
<text x="79.5" y="78.3">RxD</text>
<text x="79.5" y="80.7">V3</text>
<text x="79.5" y="83.2">UD+</text>
<text x="90.6" y="83.2">DCD#</text>
<text x="90.9" y="80.7">DTR#</text>
<text x="91.4" y="78.3">RTS#</text>
<text x="101.5" y="82">12</text>
<text x="101.5" y="79.5">13</text>
<text x="125" y="79.3">C4</text>
<text x="125.3" y="82">3</text>
<text x="134.9" y="79.5">X1</text>
<text x="138.6" y="82">1</text>
<text x="144.8" y="79.3">C5</text>
<text x="181.9" y="79.5">+3V3</text>
<text x="231.3" y="82">P3.1</text>
<text x="231.3" y="79.5">LED</text>
<text x="245.2" y="83.2">2</text>
<text x="245.2" y="80.7">3</text>
<text x="245.2" y="78.3">4</text>
<text x="258.5" y="82">P3.1</text>
<text x="258.5" y="79.5">LED</text>
<text x="272.4" y="83.2">2</text>
<text x="272.4" y="80.7">3</text>
<text x="272.4" y="78.3">4</text>
<text x="8.1" y="88.2">C</text>
<text x="30.1" y="84.5">C21</text>
<text x="35.8" y="86.9">27pF</text>
<text x="36.3" y="89.4">2</text>
<text x="45.9" y="86.9">X2</text>
<text x="49.6" y="89.4">4</text>
<text x="73.4" y="84.5">6</text>
<text x="73.4" y="86.9">7</text>
<text x="73.4" y="89.4">8</text>
<text x="79.5" y="85.7">UD-</text>
<text x="79.5" y="88.2">XI</text>
<text x="91.1" y="88.2">DSR#</text>
<text x="93.1" y="85.7">RI#</text>
<text x="101.5" y="89.4">9</text>
<text x="101.5" y="86.9">10</text>
<text x="101.5" y="84.5">11</text>
<text x="132" y="89.7" transform="rotate(-90 132 89.7)">2</text>
<text x="134.9" y="84.5">26MHz</text>
<text x="185.8" y="86.9">D3</text>
<text x="195.5" y="86.9">D4</text>
<text x="231.3" y="84.5">P3.0</text>
<text x="245.2" y="85.7">1</text>
<text x="258.5" y="84.5">P3.0</text>
<text x="272.4" y="85.7">1</text>
<text x="287.4" y="88.2">C</text>
<text x="30.1" y="94.3">C22</text>
<text x="45.9" y="94.3">12MHz</text>
<text x="78.1" y="94.3">CH340G</text>
<text x="79.5" y="90.6">XO</text>
<text x="91.4" y="90.6">CTS#</text>
<text x="185.3" y="91.9">R_LED</text>
<text x="195" y="91.9">G_LED</text>
<text x="35.8" y="96.8">27pF</text>
<text x="43" y="97.1" transform="rotate(-90 43 97.1)">3</text>
<text x="80.8" y="99.3">L6</text>
<text x="162.1" y="96.8">JP1</text>
<text x="162.1" y="99.3">UART_JMP</text>
<text x="179.4" y="101.7">TxD</text>
<text x="186.8" y="96.8">R8</text>
<text x="186.8" y="99.3">2k2</text>
<text x="196.7" y="96.8">R9</text>
<text x="196.7" y="99.3">2k2</text>
<text x="218.9" y="99.3">J4</text>
<text x="246.2" y="99.3">J2</text>
<text x="78.8" y="106.9">C7</text>
<text x="163.6" y="103">2</text>
<text x="163.6" y="105.4">4</text>
<text x="172" y="103">1</text>
<text x="172" y="105.4">3</text>
<text x="179.4" y="104.2">RxD</text>
<text x="221.4" y="107.9">6</text>
<text x="221.4" y="105.4">7</text>
<text x="221.4" y="103">8</text>
<text x="230.3" y="106.7">+VUSB</text>
<text x="231.8" y="103">VIN</text>
<text x="248.6" y="107.9">6</text>
<text x="248.6" y="105.4">7</text>
<text x="248.6" y="103">8</text>
<text x="257.5" y="106.7">+VUSB</text>
<text x="259" y="103">VIN</text>
<text x="85.5" y="111.6">L8</text>
<text x="117.6" y="111.6">U1</text>
<text x="127" y="108.5" transform="rotate(-90 127 108.5)">40 GPIO1</text>
<text x="129.5" y="108.5" transform="rotate(-90 129.5 108.5)">39 GPIO2</text>
<text x="132" y="108.5" transform="rotate(-90 132 108.5)">38</text>
<text x="134.5" y="108.5" transform="rotate(-90 134.5 108.5)">37</text>
<text x="136.9" y="108.5" transform="rotate(-90 136.9 108.5)">36</text>
<text x="139.4" y="108.5" transform="rotate(-90 139.4 108.5)">35 FCSB</text>
<text x="141.9" y="108.5" transform="rotate(-90 141.9 108.5)">34 CSB</text>
<text x="144.4" y="108.5" transform="rotate(-90 144.4 108.5)">33 SDA</text>
<text x="146.8" y="108.5" transform="rotate(-90 146.8 108.5)">32 SCLK</text>
<text x="149.3" y="108.5" transform="rotate(-90 149.3 108.5)">31 P3.1</text>
<text x="221.4" y="112.8">4</text>
<text x="221.4" y="110.4">5</text>
<text x="239.2" y="112.8">VCC</text>
<text x="248.6" y="112.8">4</text>
<text x="248.6" y="110.4">5</text>
<text x="266.4" y="112.8">VCC</text>
<text x="72.9" y="119">C6</text>
<text x="73.1" y="114.1">L7</text>
<text x="133.2" y="116.9" transform="rotate(-90 133.2 116.9)">XO</text>
<text x="135.7" y="116.1" transform="rotate(-90 135.7 116.1)">XI</text>
<text x="138.2" y="116.9" transform="rotate(-90 138.2 116.9)">NC</text>
<text x="140.6" y="119.1" transform="rotate(-90 140.6 119.1)">FCSB</text>
<text x="143.1" y="117.9" transform="rotate(-90 143.1 117.9)">CSB</text>
<text x="145.6" y="118.1" transform="rotate(-90 145.6 118.1)">SDA</text>
<text x="148.1" y="119.4" transform="rotate(-90 148.1 119.4)">SCLK</text>
<text x="150.5" y="117.6" transform="rotate(-90 150.5 117.6)">P3.1</text>
<text x="221.4" y="117.8">2</text>
<text x="221.4" y="115.3">3</text>
<text x="228.9" y="114.1">P4.7</text>
<text x="248.6" y="117.8">2</text>
<text x="248.6" y="115.3">3</text>
<text x="256" y="114.1">P4.7</text>
<text x="13.8" y="124">J12</text>
<text x="112.9" y="121.5">1</text>
<text x="112.9" y="124">2</text>
<text x="119.1" y="122.7">NC</text>
<text x="119.1" y="125.2">RFIP</text>
<text x="128.3" y="120.1" transform="rotate(-90 128.3 120.1)">GPIO1</text>
<text x="130.8" y="120.1" transform="rotate(-90 130.8 120.1)">GPIO2</text>
<text x="154.2" y="125.2">P2.4</text>
<text x="154.2" y="122.7">P3.0</text>
<text x="163.3" y="124">29 P2.4</text>
<text x="163.3" y="121.5">30</text>
<text x="167" y="121.5">P3.0</text>
<text x="221.4" y="120.2">1</text>
<text x="248.6" y="120.2">1</text>
<text x="16.3" y="130.1">1</text>
<text x="16.3" y="127.6">2</text>
<text x="26.1" y="127.6">L5</text>
<text x="41" y="127.6">L4</text>
<text x="55.8" y="127.6">L3</text>
<text x="70.6" y="127.6">L2</text>
<text x="82.8" y="126.4">C1</text>
<text x="112.9" y="126.4">3</text>
<text x="112.9" y="128.9">4</text>
<text x="112.9" y="131.4">5</text>
<text x="119.1" y="127.6">RFIN</text>
<text x="119.1" y="130.1">RFO</text>
<text x="154.2" y="130.1">P1.7</text>
<text x="154.2" y="127.6">P2.2</text>
<text x="163.3" y="131.4">26 P1.6</text>
<text x="163.3" y="128.9">27 P1.7</text>
<text x="163.3" y="126.4">28 P2.2</text>
<text x="8.1" y="135.1">B</text>
<text x="13.8" y="133.6">SMA</text>
<text x="38.5" y="136.1">C3</text>
<text x="68.2" y="136.1">C2</text>
<text x="112.9" y="133.8">6</text>
<text x="112.9" y="136.3">7</text>
<text x="119.1" y="132.6">RF-AVDD</text>
<text x="119.1" y="135.1">RF-GND</text>
<text x="119.1" y="137.6">RF-DVDD</text>
<text x="154.2" y="137.6">P1.1</text>
<text x="154.2" y="135.1">P1.5</text>
<text x="154.2" y="132.6">P1.6</text>
<text x="163.3" y="136.3">24 P1.1</text>
<text x="163.3" y="133.8">25 P1.5</text>
<text x="287.4" y="135.1">B</text>
<text x="92.9" y="141.2">L1</text>
<text x="105.2" y="141.2">P3.3</text>
<text x="105.2" y="143.7">P3.4</text>
<text x="105.2" y="138.8">GPIO3</text>
<text x="111.7" y="143.7">10</text>
<text x="112.9" y="138.8">8</text>
<text x="112.9" y="141.2">9</text>
<text x="119.1" y="140">GPIO3</text>
<text x="119.1" y="142.5">P3.3</text>
<text x="153.5" y="142.5">VDD</text>
<text x="154.2" y="140">P1.0</text>
<text x="163.3" y="141.2">22</text>
<text x="163.3" y="143.7">21</text>
<text x="163.3" y="138.8">23 P1.0</text>
<text x="207.1" y="142.5">VCC</text>
<text x="238.8" y="141.2">P2.4</text>
<text x="246.2" y="138.8">KEY1</text>
<text x="253.6" y="138.8">S1</text>
<text x="31.3" y="148.6">VCC</text>
<text x="98.1" y="148.6">VCC</text>
<text x="119.1" y="145">P3.4</text>
<text x="154.2" y="145">VR0</text>
<text x="246.2" y="148.6">KEY2</text>
<text x="253.6" y="148.6">S2</text>
<text x="69.6" y="151.1">C8</text>
<text x="76.8" y="151.1">C9</text>
<text x="83.5" y="151.1">C10</text>
<text x="91.7" y="151.1">C11</text>
<text x="128.3" y="152.7" transform="rotate(-90 128.3 152.7)">NC</text>
<text x="130.8" y="152.7" transform="rotate(-90 130.8 152.7)">NC</text>
<text x="133.2" y="152.7" transform="rotate(-90 133.2 152.7)">NC</text>
<text x="135.7" y="152.7" transform="rotate(-90 135.7 152.7)">P3.5</text>
<text x="138.2" y="152.7" transform="rotate(-90 138.2 152.7)">P4.7</text>
<text x="140.6" y="152.7" transform="rotate(-90 140.6 152.7)">P4.4</text>
<text x="143.1" y="152.7" transform="rotate(-90 143.1 152.7)">P4.5</text>
<text x="145.6" y="152.7" transform="rotate(-90 145.6 152.7)">P6.1</text>
<text x="148.1" y="152.7" transform="rotate(-90 148.1 152.7)">P6.0</text>
<text x="150.5" y="152.7" transform="rotate(-90 150.5 152.7)">GND</text>
<text x="174.5" y="150.9">C12</text>
<text x="174.5" y="153.3">100nF</text>
<text x="184.4" y="150.9">C13</text>
<text x="184.4" y="153.3">4.7uF</text>
<text x="196.7" y="150.9">C14</text>
<text x="196.7" y="153.3">100nF</text>
<text x="206.6" y="150.9">C15</text>
<text x="206.6" y="153.3">470pF</text>
<text x="238.8" y="151.1">P2.2</text>
<text x="36" y="160.8">C23</text>
<text x="83.2" y="161">VCC</text>
<text x="112.6" y="156.1">CMT2380F17</text>
<text x="127" y="160.1" transform="rotate(-90 127 160.1)">11</text>
<text x="129.5" y="160.1" transform="rotate(-90 129.5 160.1)">12</text>
<text x="132" y="160.1" transform="rotate(-90 132 160.1)">13</text>
<text x="134.5" y="160.1" transform="rotate(-90 134.5 160.1)">14</text>
<text x="136.9" y="160.1" transform="rotate(-90 136.9 160.1)">15</text>
<text x="139.4" y="160.1" transform="rotate(-90 139.4 160.1)">16</text>
<text x="141.9" y="159.5" transform="rotate(-90 141.9 159.5)">DA</text>
<text x="144.4" y="160.1" transform="rotate(-90 144.4 160.1)">18</text>
<text x="146.8" y="160.1" transform="rotate(-90 146.8 160.1)">19</text>
<text x="149.3" y="160.1" transform="rotate(-90 149.3 160.1)">20</text>
<text x="21" y="166">K1</text>
<text x="36" y="163.2">4.7uF</text>
<text x="53.1" y="166.9">R3</text>
<text x="134.5" y="166.5" transform="rotate(-90 134.5 166.5)">P3.5</text>
<text x="136.9" y="166.5" transform="rotate(-90 136.9 166.5)">P4.7</text>
<text x="141.9" y="166.5" transform="rotate(-90 141.9 166.5)">OCD_S17</text>
<text x="144.4" y="166.5" transform="rotate(-90 144.4 166.5)">P6.1</text>
<text x="146.8" y="166.5" transform="rotate(-90 146.8 166.5)">P6.0</text>
<text x="172" y="162.2">R10</text>
<text x="172" y="167.4">2k2</text>
<text x="181.9" y="162.7">D5</text>
<text x="181.9" y="167.9">LED</text>
<text x="194.7" y="164.7">VCC</text>
<text x="213.8" y="166.9">R18</text>
<text x="231.1" y="166">B1</text>
<text x="21" y="168.4">RST</text>
<text x="33.5" y="168.4">RESET</text>
<text x="53.1" y="172.1">4k7</text>
<text x="60.7" y="168.4">P4.7</text>
<text x="110.4" y="168.4">VCC</text>
<text x="139.4" y="171.5" transform="rotate(-90 139.4 171.5)">BEEPOCD_SCL</text>
<text x="142.3" y="170.9">LED</text>
<text x="149.7" y="169.6">R5</text>
<text x="160.4" y="170.9">3904</text>
<text x="162.1" y="168.4">Q1</text>
<text x="204.1" y="169.6">VCC</text>
<text x="213.8" y="172.1">22R</text>
<text x="36" y="178.3">R17</text>
<text x="44.2" y="176.4" transform="rotate(-90 44.2 176.4)">2</text>
<text x="46.7" y="176.4" transform="rotate(-90 46.7 176.4)">1</text>
<text x="77.6" y="176.4" transform="rotate(-90 77.6 176.4)">P4.7</text>
<text x="82.5" y="176.4" transform="rotate(-90 82.5 176.4)">OCD_SDA</text>
<text x="87.5" y="176.4" transform="rotate(-90 87.5 176.4)">OCD_SCL</text>
<text x="90" y="176.4" transform="rotate(-90 90 176.4)">P3.0</text>
<text x="109.7" y="176.4" transform="rotate(-90 109.7 176.4)">P3.1</text>
<text x="136.9" y="177.6" transform="rotate(-90 136.9 177.6)">4k7</text>
<text x="149.7" y="174.9">4k7</text>
<text x="217.3" y="178.3">3904</text>
<text x="218.9" y="175.8">Q2</text>
<text x="8.1" y="182">A</text>
<text x="36" y="180.8">47k</text>
<text x="41" y="180.8">J13</text>
<text x="41" y="183.2">RST_JMP</text>
<text x="73.1" y="183.2">J14</text>
<text x="78.8" y="183.8" transform="rotate(-90 78.8 183.8)">6</text>
<text x="81.3" y="183.8" transform="rotate(-90 81.3 183.8)">5</text>
<text x="83.8" y="183.8" transform="rotate(-90 83.8 183.8)">4</text>
<text x="86.3" y="183.8" transform="rotate(-90 86.3 183.8)">3</text>
<text x="88.7" y="183.8" transform="rotate(-90 88.7 183.8)">2</text>
<text x="91.2" y="183.8" transform="rotate(-90 91.2 183.8)">1</text>
<text x="102.8" y="183.2">J15</text>
<text x="108.5" y="183.8" transform="rotate(-90 108.5 183.8)">3</text>
<text x="111" y="183.8" transform="rotate(-90 111 183.8)">2</text>
<text x="113.5" y="183.8" transform="rotate(-90 113.5 183.8)">1</text>
<text x="139.4" y="182.6" transform="rotate(-90 139.4 182.6)">R4</text>
<text x="287.4" y="182">A</text>
<text x="75.6" y="188.2">ICE_ICP</text>
<text x="105.2" y="188.2">ISP</text>
<text x="204.1" y="190.6">J16</text>
<text x="207.4" y="186.3" transform="rotate(-90 207.4 186.3)">2</text>
<text x="209.9" y="186.3" transform="rotate(-90 209.9 186.3)">1</text>
<text x="204.1" y="193.1">BEEP_JMP</text>
<text x="41.4" y="201.8">1</text>
<text x="112.4" y="201.8">2</text>
<text x="183.3" y="201.8">3</text>
<text x="254.3" y="201.8">4</text>
</g>
</svg>
